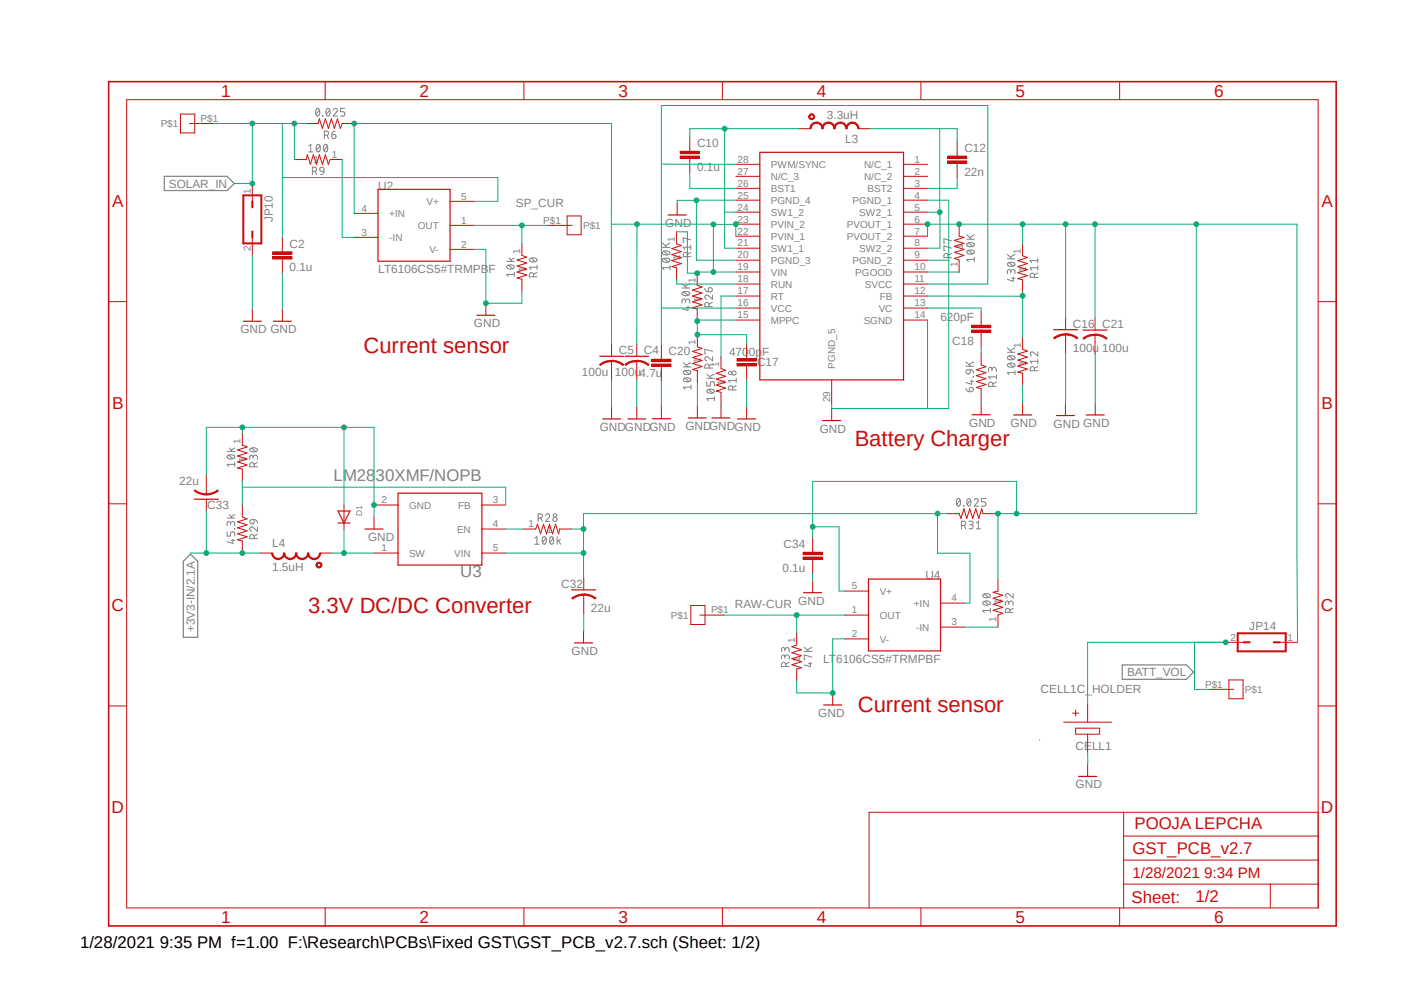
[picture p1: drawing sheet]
<svg xmlns="http://www.w3.org/2000/svg" width="297mm" height="210mm" viewBox="0 0 297 210" stroke-linecap="round" stroke-linejoin="round" font-family="sans-serif">
<path d="M22.5 16.9l260.5 179.5M283 16.9l-260.5 179.5" fill="none" stroke="#fff" stroke-width=".21"/>
<g fill="none" stroke="#808080" stroke-width=".21">
<path d="M65.3 30.9l.4-.4v1.6M65.3 32.1h.9M66.1 36.2h.4a.45 .45 0 0 0 .5-.3 .45 .45 0 0 0-.2-.5l-.7-.1v1.7M66.6 36.2l.4 .8M67 23l.2-.1a.96 .96 0 0 1 0 1.7l-.3-.3-.1-.6zM67.1 30.6l.2-.1a.93 .93 0 0 1 0 1.6 .98 .98 0 0 1-.2-1.5zM67.6 23.3l-.8 .9M67.7 35.6a.46 .46 0 0 1 .5-.2 .46 .46 0 0 1 .3 .4v.4h-.5l-.3-.1zM67.7 30.9l-.7 .9M68.2 24.5l.1 .1zM68.5 36.2a.72 .72 0 0 1-.7 .8M68.6 28.6h.7a.46 .46 0 0 0 .2-.5 .46 .46 0 0 0-.4-.4h-.5v1.6"/>
<path d="M68.7 30.6l.2-.1a.93 .93 0 0 1 0 1.6 .98 .98 0 0 1-.2-1.5zM69.2 23l.2-.1a.96 .96 0 0 1 0 1.7l-.3-.3a1.13 1.13 0 0 1 .1-1.3zM69.2 28.6l.3 .7M69.3 30.9l-.8 .9M69.8 23.3l-.8 .9M70.2 28.4h.5a.46 .46 0 0 1 .4 .6 .46 .46 0 0 1-.5 .3 .46 .46 0 0 1-.4-.4zM70.5 23.3a.44 .44 0 0 1 .6-.4 .44 .44 0 0 1 .1 .7l-.7 1h.9M70.9 27.7a.72 .72 0 0 0-.7 .7M72.9 22.9h-.8v.7h.5l.3 .4-.1 .5-.7 .1M107.2 55.3h1.6M107.2 56.3l.8-.3a.65 .65 0 0 1 .8 .5 .93 .93 0 0 1-1.6 0zM107.5 56.1l.9 .7"/>
<path d="M107.7 54.6l.5 .7M108.8 58h-1.6l.3 .5M108.8 57.6v.9M108.8 54.6l-.8 .4M112.1 54.8l.7-.3a.74 .74 0 0 1 .8 .5 1.02 1.02 0 0 1-1.6 0zM112.4 54.6l.8 .7M112.9 58.5v-.4a.47 .47 0 0 0-.5-.5 .47 .47 0 0 0-.4 .5v.4h1.6M113.6 56.1v.9M113.6 57.6l-.7 .4M113.6 56.5h-1.6l.4 .5M140.1 52.3h1.6M140.1 51.4l1 .9"/>
<path d="M140.2 54.9l.7-.3a.58 .58 0 0 1 .8 .6l-.8 .3a.58 .58 0 0 1-.7-.6zM140.2 53.3l.7-.3a.58 .58 0 0 1 .8 .7l-.8 .2a.58 .58 0 0 1-.7-.6zM140.5 54.7l.9 .7M140.5 53.1l.9 .7M141.7 56.6h-1.6l.4 .5M141.7 56.1v1M141.7 51.4l-.9 .5M145.4 54.3v-.5a.46 .46 0 0 0-.3-.4 .46 .46 0 0 0-.5 .2l-.1 .7h1.6M146.1 52.3h-1.6l.4 .4M146.1 50.7l-1.6-.4v.9h.2M146.1 53.4l-.7 .4M146.1 51.9v.8"/>
<path d="M200.6 54.5v-.4a.45 .45 0 0 0-.5-.5 .45 .45 0 0 0-.4 .5v.4h1.6M201.3 50.9l-1.6-.4v.9h.2M201.3 52.5l-1.6-.5v1h.2M201.3 53.6l-.7 .4M204.5 50.6h1.6M204.5 49.7l1 .9M204.6 53.1l.7-.2a.58 .58 0 0 1 .8 .6l-.8 .3a.58 .58 0 0 1-.7-.7zM204.6 51.6l.7-.3a.58 .58 0 0 1 .8 .6l-.8 .3a.58 .58 0 0 1-.7-.6zM204.9 53l.9 .7M204.9 51.4l.9 .7M206.1 54.9h-1.6l.4 .4M206.1 54.4v.9"/>
<path d="M206.1 49.7l-1 .5M213.1 54.7h1.6M213.1 53.8l1 .9M213.1 55.7l.8-.2a.58 .58 0 0 1 .8 .6l-.8 .2a.58 .58 0 0 1-.8-.6zM213.4 55.5l1 .8M213.8 57.4l.1-.2a.46 .46 0 0 1 .5-.2 .46 .46 0 0 1 .3 .4v.5M213.8 57.7v-.5a.37 .37 0 0 0-.4-.2 .37 .37 0 0 0-.3 .4v.5M214 58.8h.7M214.4 58.6v.9l-1.3-.4M214.7 53.8l-1 .6M218.8 58.7v-.5a.45 .45 0 0 0-.3-.4 .45 .45 0 0 0-.5 .2l-.1 .7h1.6M219.5 57.7l-.7 .4"/>
<path d="M219.5 56.6h-1.6l.4 .5M219.5 54.7v.8M219.5 56.2v.9M219.5 55.1h-1.6l.4 .4M144.3 60.9h1.6M144.3 60l1 .9M144.4 61.9l.7-.3a.74 .74 0 0 1 .8 .5 .96 .96 0 0 1-1.6 0zM144.6 77.6h1.6M144.6 76.7l.9 .9M144.6 78.6l.8-.3a.65 .65 0 0 1 .8 .5 .98 .98 0 0 1-1.6 0zM144.7 61.7l.8 .7M144.9 80l.9 .7"/>
<path d="M144.9 78.4l.9 .7M145 63.7a.47 .47 0 0 1 .5-.5 .47 .47 0 0 1 .4 .5v.4M145 63.9l-.1-.5a.37 .37 0 0 0-.4-.2 .37 .37 0 0 0-.2 .4v.5M145.2 65h.7M145.5 64.8v.9l-1.2-.4M145.9 60l-1 .6M146.2 76.7l-1 .5M149.1 61a.72 .72 0 0 0 .7 .7M149.5 79.1l1 .9M150 64.9l-.1-.7a.46 .46 0 0 0-.5-.2 .46 .46 0 0 0-.3 .4v.5h1.6M150 60.9a.47 .47 0 0 1 .7 .2 .47 .47 0 0 1-.4 .6h-.5zM150 77.9v-.5a.47 .47 0 0 0-.4-.4 .47 .47 0 0 0-.5 .4v.5h1.6"/>
<path d="M150.7 62.4v.9l-.9-.8a.44 .44 0 0 0-.7 .2 .44 .44 0 0 0 .3 .6M150.7 64l-.7 .3M150.7 75.4v.9l-.9-.7a.44 .44 0 0 0-.7 .1 .44 .44 0 0 0 .4 .6M150.7 74.3l-1.6-.4v.9h.2M150.7 77l-.7 .3M151.1 79.1l-1 .5M204.3 77.5h1.7M204.3 76.5l1 1M204.4 78.4l.2-.2h.6v.5a.46 .46 0 0 1-.6 .3 .46 .46 0 0 1-.2-.6zM205.2 78.2a.72 .72 0 0 1 .8 .7M205.9 79.7l.1 .1zM206 76.5l-1 .6"/>
<path d="M209.8 78.1a.47 .47 0 0 1 .5-.4 .47 .47 0 0 1 .5 .4v.5M209.8 78.4v-.5a.37 .37 0 0 0-.4-.2 .37 .37 0 0 0-.3 .4v.5M210.8 79.7h-1.7l.4 .4M210.8 79.2v.9M213.1 74.5h1.6M213.1 73.6l1 .9M213.1 77l.8-.2a.58 .58 0 0 1 .8 .6l-.8 .3a.58 .58 0 0 1-.8-.7zM213.1 75.5l.8-.3a.58 .58 0 0 1 .8 .7l-.8 .2a.58 .58 0 0 1-.8-.6zM213.4 76.9l1 .7M213.4 75.3l1 .7M214.7 78.4v.8M214.7 78.8h-1.6l.3 .4"/>
<path d="M214.7 73.6l-1 .5M218.8 78.4v-.4a.46 .46 0 0 0-.3-.5 .46 .46 0 0 0-.5 .2l-.1 .7h1.6M219.5 74.4v.9l-.8-.8a.44 .44 0 0 0-.7 .2 .44 .44 0 0 0 .3 .6M219.5 76v.9M219.5 77.5l-.7 .4M219.5 76.4h-1.6l.4 .5M48 95.5h1.7M48.1 96.4l.8-.2a.58 .58 0 0 1 .7 .6l-.7 .3a.58 .58 0 0 1-.8-.7zM48.4 96.3l.9 .7M48.6 94.7l.5 .8M49.7 97.7v.9M49.7 98.2h-1.7l.4 .4"/>
<path d="M49.7 94.7l-.8 .5M52.9 95l.8-.3 .5 .1 .3 .3a.96 .96 0 0 1-1.7 0zM53.2 94.8l.9 .7M53.6 96.7a.47 .47 0 0 1 .4-.4 .47 .47 0 0 1 .5 .4v.5M53.6 97v-.4a.36 .36 0 0 0-.4-.3 .36 .36 0 0 0-.4 .3v.6M53.8 98.7v-.4a.47 .47 0 0 0-.5-.5 .47 .47 0 0 0-.5 .5v.4h1.7M54.5 97.8l-.7 .4M144.6 80.1l.8-.2a.65 .65 0 0 1 .8 .4 .98 .98 0 0 1-1.6 0zM146.2 81.9h-1.6l.3 .4M146.2 81.4v.9M149.5 80.7v.9h.7v-.5a.45 .45 0 0 1 .5-.4 .45 .45 0 0 1 .4 .4v.5M149.5 80h1.6"/>
<path d="M149.6 82.5l.7-.2a.56 .56 0 0 1 .7 .6l-.7 .3a.58 .58 0 0 1-.7-.7zM149.9 82.4l.8 .7M151.1 84.3h-1.6l.4 .5M151.1 83.9v.9M155 82.5v-.5a.47 .47 0 0 0-.4-.4 .47 .47 0 0 0-.5 .4v.5h1.6M155.7 81.6l-.7 .3M155.7 80.5h-1.6l.4 .4M155.7 80v.9M204.3 82.1a.72 .72 0 0 0 .8 .7M205.1 82.1a.46 .46 0 0 1 .8 .1 .46 .46 0 0 1-.4 .6h-.4zM205.2 80.6h.8M205.6 80.4v.9l-1.3-.4"/>
<path d="M210.1 81.7v-.5a.47 .47 0 0 0-.5-.4 .47 .47 0 0 0-.5 .4v.5h1.7M210.8 80.8l-.7 .4M48 112.5v.9h.8v-.8l.3-.1a.4 .4 0 0 1 .6 .3v.6M48 109.6h1.7M48.6 108.8l.5 .8M48.8 110.7a.45 .45 0 0 1 .3-.4 .45 .45 0 0 1 .5 .2l.1 .7M48.8 111l-.1-.5-.1-.2h-.4l-.2 .9M48.9 114.3h.8M49.3 114v.9l-1.3-.3M49.6 111.8l.1 .1zM49.7 108.8l-.8 .5M53.1 109.9h.7v.5a.46 .46 0 0 1-.8 .3 .46 .46 0 0 1 .1-.8z"/>
<path d="M53.8 113.9v-.4a.47 .47 0 0 0-.5-.5 .47 .47 0 0 0-.5 .5v.4h1.7M53.8 109.9a.72 .72 0 0 1 .7 .7M54.5 111.5v.9l-.9-.8a.44 .44 0 0 0-.7 .1 .44 .44 0 0 0 .3 .7M54.5 113l-.7 .4M113.1 113.8l.5-.3v1.6M113.1 115.1h.9M113.8 109.6h.5a.44 .44 0 0 0 .4-.7l-.4-.2h-.5v1.6M114.4 109.6l.4 .7M114.9 113.5h.2a.98 .98 0 0 1 0 1.6 1.02 1.02 0 0 1-.2-1.6zM115.4 109.1a.44 .44 0 0 1 .6-.4 .44 .44 0 0 1 .2 .7l-.8 .9h.9M115.5 113.8l-.7 1M116.5 113.5h.2a.98 .98 0 0 1 0 1.6 1.02 1.02 0 0 1-.2-1.6z"/>
<path d="M117.1 113.8l-.8 1M117.9 113.5v1.6M118.2 114.3l.4 .8M118.6 114l-.7 .6M202.6 105.5l.2-.1a1.02 1.02 0 0 1 0 1.7 1.02 1.02 0 0 1-.2-1.6zM203.1 105.8l-.7 .9M203.4 111.1h.7a.46 .46 0 0 0 .2-.5 .46 .46 0 0 0-.4-.4h-.5v1.6M203.8 107l.1 .1zM204 111.1l.3 .7M204.8 105.5l.1-.1a.96 .96 0 0 1 0 1.7l-.3-.3-.1-.5zM205 110.2l.7 .1a.37 .37 0 0 1 .2 .4 .37 .37 0 0 1-.4 .3h-.4M205.3 105.8l-.7 .9"/>
<path d="M205.4 111a.45 .45 0 0 1 .5 .4 .45 .45 0 0 1-.5 .4h-.4M206.1 105.8a.43 .43 0 0 1 .6-.3 .43 .43 0 0 1 .1 .6l-.7 1h.9M206.5 111.8h.9M206.5 110.6l.5-.4v1.6M208.5 105.4h-.9v.7h.6a.47 .47 0 0 1 .3 .5 .47 .47 0 0 1-.3 .5h-.6M166 138.9a.47 .47 0 0 1 .5-.4 .47 .47 0 0 1 .5 .4v.5M166 139.2v-.3a.36 .36 0 0 0-.3-.4 .36 .36 0 0 0-.4 .4v.5M166 137.4a.47 .47 0 0 1 .5-.5 .47 .47 0 0 1 .5 .5v.4M166 137.7v-.4a.36 .36 0 0 0-.3-.4 .36 .36 0 0 0-.4 .4v.5M170.1 137.8h1.6M170.1 136.9l1.1 .9M171.7 139l-1.6-.5v.9h.2"/>
<path d="M171.7 136.9l-.9 .6M207.9 127.3h.2a.96 .96 0 0 1 1.4 .3 .93 .93 0 0 1-1.6 0zM207.9 125.8l.8-.2a.58 .58 0 0 1 .8 .6l-.8 .2a.58 .58 0 0 1-.8-.6zM208.2 127.2l1 .7M208.2 125.6l1 .8M209.5 129.1h-1.6l.3 .4M209.5 128.7v.8M213.4 127.6a.47 .47 0 0 1 .5-.5 .47 .47 0 0 1 .4 .5v.4M213.4 127.8v-.3a.36 .36 0 0 0-.4-.4 .36 .36 0 0 0-.3 .4v.5M213.6 129.5v-.4a.47 .47 0 0 0-.5-.4 .47 .47 0 0 0-.4 .4v.4h1.6M214.3 125.6v.8l-.9-.7a.44 .44 0 0 0-.7 .1 .44 .44 0 0 0 .4 .6M214.3 128.7l-.7 .3"/>
<path d="M166.2 141v-.5a.47 .47 0 0 0-.4-.5 .47 .47 0 0 0-.5 .5v.5h1.7M167 140l-.8 .4M171 140.4h.7M171.4 140.1v.9l-1.3-.4"/>
<circle cx="154.5" cy="78.9" r=".37"/>
<circle cx="155.3" cy="78.9" r=".45"/>
<circle cx="117.4" cy="109" r=".37"/>
<circle cx="117.4" cy="109.9" r=".45"/>
</g>
<path d="M34.8 37.3h13.2l1.6 1.5-1.6 1.5h-13.2zM40.3 117.2l1.5 1.5v16.1h-3v-16.1zM237.4 140.6h13.6l1.5 1.6-1.5 1.5h-13.6z" fill="none" stroke="#808080" stroke-width=".25"/>
<g fill="none" stroke="#c90d0c" stroke-width=".21">
<path d="M68.8 17.3v3.8M110.8 17.3v3.8M152.8 17.3v3.8M194.8 17.3v3.8M236.9 17.3v3.8M26.8 21.1h252v170.9h-252zM53.4 38.8v3.8M62.3 33.7h2.5l.2-1 .7 2.1 .6-2.1 .6 2.1 .7-2.1 .6 2.1 .6-2.1 .7 2.1 .3-1.1h2.6M64.8 26.1h2.5l.3-1 .6 2 .6-2 .7 2 .6-2 .6 2 .7-2 .6 2 .4-1h2.5M155.7 34.8h5M155.7 37.3h5M155.7 39.8h5"/>
<path d="M191.1 34.8h5.1M191.1 37.3h5.1M191.1 39.8h5.1M53.4 50.2v3.8M59.7 52.7v.6M59.7 54.8v.4M74.9 50.2h5.1M74.9 45.1h5.1M95.2 47.7h5M95.2 52.7h5M95.2 42.6h5M155.7 42.3h5"/>
<path d="M155.7 44.9h5M155.7 47.4h5M155.7 50h5M155.7 52.5h5M155.7 55h5M155.7 57.5h5M191.1 42.3h5.1M191.1 44.9h5.1M191.1 47.4h5.1M191.1 50h5.1M191.1 52.5h5.1M191.1 55h5.1"/>
<path d="M191.1 57.5h5.1M23 63.8h3.8M53.4 65.4v2.5M155.7 60.1h5M155.7 62.6h5M155.7 65.2h5M155.7 67.7h5M191.1 60.1h5.1M191.1 62.6h5.1M191.1 65.2h5.1M191.1 67.7h5.1M278.8 63.8h3.9"/>
<path d="M175.9 80.3v5.1M23 106.6h3.8M79.1 117h5.1M79.1 106.8h5.1M107 117h-5M107 111.9h-5M107 106.8h-5M278.8 106.6h3.9M23 149.3h3.8M278.8 149.3h3.9M237.7 171.8v20.2M237.7 176.8h41.1"/>
<path d="M278.8 171.8h-94.9v20.2M68.8 192v3.8M110.8 192v3.8M152.8 192v3.8M194.8 192v3.8M236.9 192v3.8M237.7 187h41.1M237.7 181.9h41.1M268.7 187v5"/>
</g>
<path d="M23 17.3h259.7v178.5h-259.7z" fill="none" stroke="#c90d0c" stroke-width=".34"/>
<path d="M160.7 32.2h30.4v48.1h-30.4zM80 40h15.2v15.2h-15.2zM51.5 67.9h3.8M84.2 104.3h17.7v15.2h-17.7z" fill="none" stroke="#c90d0c" stroke-width=".25"/>
<path d="M51.5 41.3h3.8v10.2h-3.8zM53.4 42.6v1.3M53.4 48.9v1.3" fill="none" stroke="#c90d0c" stroke-width=".42"/>
<path d="M57.7 53.3h4.1v.5h-4.1z" fill-rule="evenodd" fill="#c90d0c"/>
<path d="M57.7 53.3h4.1v.5h-4.1z" fill="none" stroke="#c90d0c" stroke-width=".21"/>
<path d="M57.7 54.3h4.1v.5h-4.1z" fill-rule="evenodd" fill="#c90d0c"/>
<path d="M57.7 54.3h4.1v.5h-4.1zM59.7 50.2v2.5M59.7 55.2v2.6M110.4 51.5v2.5l1 .4-2 .6 2 .6-2 .7 2 .6-2 .6 2 .7-2 .6 1 .3v2.5M59.7 65.4v2.5M102.8 64.1v2.6M134.7 76.4v1.5" fill="none" stroke="#c90d0c" stroke-width=".21"/>
<path d="M57.8 67.9h3.8M100.9 66.7h3.8M132.2 75.4h5" fill="none" stroke="#c90d0c" stroke-width=".25"/>
<path d="M134.7 76.2a4 4 0 0 1 2.6 .9l-.2 .2a3.6 3.6 0 0 0-2.4-.8z" fill-rule="evenodd" fill="#c90d0c"/>
<path d="M134.7 76.2a4 4 0 0 1 2.6 .9l-.2 .2a3.6 3.6 0 0 0-2.4-.8z" fill="none" stroke="#c90d0c" stroke-width=".21"/>
<path d="M132.2 77.1a3.4 3.4 0 0 1 2.5-.9v.3a3.5 3.5 0 0 0-2.4 .8z" fill-rule="evenodd" fill="#c90d0c"/>
<path d="M129.4 76.4v1.5M132.2 77.1a3.4 3.4 0 0 1 2.5-.9v.3a3.5 3.5 0 0 0-2.4 .8zM134.7 72.8v2.6M134.7 77.9v2.5" fill="none" stroke="#c90d0c" stroke-width=".21"/>
<path d="M126.9 75.4h5" fill="none" stroke="#c90d0c" stroke-width=".25"/>
<path d="M129.4 76.2a4 4 0 0 1 2.6 .9l-.2 .2a3.8 3.8 0 0 0-2.4-.8z" fill-rule="evenodd" fill="#c90d0c"/>
<path d="M129.4 76.2a4 4 0 0 1 2.6 .9l-.2 .2a3.8 3.8 0 0 0-2.4-.8z" fill="none" stroke="#c90d0c" stroke-width=".21"/>
<path d="M126.8 77.1a3.6 3.6 0 0 1 2.6-.9v.3a3.5 3.5 0 0 0-2.4 .8z" fill-rule="evenodd" fill="#c90d0c"/>
<path d="M145.9 31.5v.5M145.9 33.5v.5M126.8 77.1a3.6 3.6 0 0 1 2.6-.9v.3a3.5 3.5 0 0 0-2.4 .8zM129.4 72.8v2.6M129.4 77.9v2.5M129.4 86.1v2.5M134.7 86.1v2.5" fill="none" stroke="#c90d0c" stroke-width=".21"/>
<path d="M127.5 88.6h3.8M132.8 88.6h3.8" fill="none" stroke="#c90d0c" stroke-width=".25"/>
<path d="M143.9 32h4.1v.5h-4.1z" fill-rule="evenodd" fill="#c90d0c"/>
<path d="M143.9 32h4.1v.5h-4.1z" fill="none" stroke="#c90d0c" stroke-width=".21"/>
<path d="M143.9 33h4.1v.5h-4.1z" fill-rule="evenodd" fill="#c90d0c"/>
<path d="M143.9 33h4.1v.5h-4.1zM145.9 29v2.5M145.9 34v2.6M202.5 32.5v.5M202.5 34.5v.6" fill="none" stroke="#c90d0c" stroke-width=".21"/>
<path d="M200.4 33h4.1v.5h-4.1z" fill-rule="evenodd" fill="#c90d0c"/>
<path d="M200.4 33h4.1v.5h-4.1z" fill="none" stroke="#c90d0c" stroke-width=".21"/>
<path d="M200.4 34h4.1v.5h-4.1z" fill-rule="evenodd" fill="#c90d0c"/>
<path d="M200.4 34h4.1v.5h-4.1zM202.5 30v2.5M202.5 35.1v2.4" fill="none" stroke="#c90d0c" stroke-width=".21"/>
<path d="M171.7 26.2l.8-.4h.2v.3a1.12 1.12 0 0 0-1.1 1.1h-.3v-.2z" fill-rule="evenodd" fill="#c90d0c"/>
<path d="M171.7 26.2l.8-.4h.2v.3a1.12 1.12 0 0 0-1.1 1.1h-.3v-.2z" fill="none" stroke="#c90d0c" stroke-width=".21"/>
<path d="M172.7 25.8a1.31 1.31 0 0 1 1.4 1.4h-.2a1.12 1.12 0 0 0-1.2-1.1z" fill-rule="evenodd" fill="#c90d0c"/>
<path d="M172.7 25.8a1.31 1.31 0 0 1 1.4 1.4h-.2a1.12 1.12 0 0 0-1.2-1.1z" fill="none" stroke="#c90d0c" stroke-width=".21"/>
<path d="M174.2 26.2l.8-.4h.3v.3a1.12 1.12 0 0 0-1.2 1.1h-.2v-.2z" fill-rule="evenodd" fill="#c90d0c"/>
<path d="M174.2 26.2l.8-.4h.3v.3a1.12 1.12 0 0 0-1.2 1.1h-.2v-.2z" fill="none" stroke="#c90d0c" stroke-width=".21"/>
<path d="M175.3 25.8a1.31 1.31 0 0 1 1.4 1.4h-.3a1.12 1.12 0 0 0-1.1-1.1z" fill-rule="evenodd" fill="#c90d0c"/>
<path d="M175.3 25.8a1.31 1.31 0 0 1 1.4 1.4h-.3a1.12 1.12 0 0 0-1.1-1.1z" fill="none" stroke="#c90d0c" stroke-width=".21"/>
<path d="M176.8 26.2l.8-.4h.2v.3a1.12 1.12 0 0 0-1.1 1.1h-.3v-.2z" fill-rule="evenodd" fill="#c90d0c"/>
<path d="M176.8 26.2l.8-.4h.2v.3a1.12 1.12 0 0 0-1.1 1.1h-.3v-.2z" fill="none" stroke="#c90d0c" stroke-width=".21"/>
<path d="M177.8 25.8a1.37 1.37 0 0 1 1.4 1.4h-.3a1.12 1.12 0 0 0-1.1-1.1z" fill-rule="evenodd" fill="#c90d0c"/>
<path d="M177.8 25.8a1.37 1.37 0 0 1 1.4 1.4h-.3a1.12 1.12 0 0 0-1.1-1.1z" fill="none" stroke="#c90d0c" stroke-width=".21"/>
<path d="M179.3 26.2l.8-.4h.2v.3a1.12 1.12 0 0 0-1.1 1.1h-.3v-.2z" fill-rule="evenodd" fill="#c90d0c"/>
<path d="M179.3 26.2l.8-.4h.2v.3a1.12 1.12 0 0 0-1.1 1.1h-.3v-.2z" fill="none" stroke="#c90d0c" stroke-width=".21"/>
<path d="M180.3 25.8a1.37 1.37 0 0 1 1.4 1.4h-.2a1.21 1.21 0 0 0-1.2-1.1z" fill-rule="evenodd" fill="#c90d0c"/>
<path d="M168.9 27.2h2.5M180.3 25.8a1.37 1.37 0 0 1 1.4 1.4h-.2a1.21 1.21 0 0 0-1.2-1.1zM181.6 27.2h2.5" fill="none" stroke="#c90d0c" stroke-width=".21"/>
<path d="M171.2 24.4a.64 .64 0 0 1 1-.1 .64 .64 0 0 1-.3 1 .64 .64 0 0 1-.8-.6h.2l.2-.4a.39 .39 0 0 1 .6 .3 .39 .39 0 0 1-.3 .5 .39 .39 0 0 1-.5-.4h-.2z" fill-rule="evenodd" fill="#c90d0c"/>
<path d="M171.2 24.4a.64 .64 0 0 1 1-.1 .64 .64 0 0 1-.3 1 .64 .64 0 0 1-.8-.6h.2l.2-.4a.39 .39 0 0 1 .6 .3 .39 .39 0 0 1-.3 .5 .39 .39 0 0 1-.5-.4h-.2zM225.4 70.7v1.6" fill="none" stroke="#c90d0c" stroke-width=".21"/>
<path d="M222.9 69.7h5.1" fill="none" stroke="#c90d0c" stroke-width=".25"/>
<path d="M225.4 70.6a4 4 0 0 1 2.6 .9l-.2 .2a3.8 3.8 0 0 0-2.4-.9z" fill-rule="evenodd" fill="#c90d0c"/>
<path d="M225.4 70.6a4 4 0 0 1 2.6 .9l-.2 .2a3.8 3.8 0 0 0-2.4-.9z" fill="none" stroke="#c90d0c" stroke-width=".21"/>
<path d="M222.9 71.5l.3-.3a3.5 3.5 0 0 1 2.2-.6v.3a4.1 4.1 0 0 0-2.3 .8z" fill-rule="evenodd" fill="#c90d0c"/>
<path d="M157.9 75.4v.5M157.9 77.3v.6M222.9 71.5l.3-.3a3.5 3.5 0 0 1 2.2-.6v.3a4.1 4.1 0 0 0-2.3 .8zM225.4 67.2v2.5M225.4 72.3v2.5M175.9 86.4v2.5M216.3 85.3v2.5" fill="none" stroke="#c90d0c" stroke-width=".21"/>
<path d="M174 88.9h3.8M214.4 87.8h3.8" fill="none" stroke="#c90d0c" stroke-width=".25"/>
<path d="M155.9 76.9h4.1v.5h-4.1z" fill-rule="evenodd" fill="#c90d0c"/>
<path d="M155.9 76.9h4.1v.5h-4.1z" fill="none" stroke="#c90d0c" stroke-width=".21"/>
<path d="M155.9 75.9h4.1v.5h-4.1z" fill-rule="evenodd" fill="#c90d0c"/>
<path d="M216.3 51.6v2.5l1 .4-2 .6 2 .7-2 .6 2 .6-2 .7 2 .6-2 .6 1 .3v2.5M155.9 75.9h4.1v.5h-4.1zM157.9 72.8v2.6M157.9 77.9v2.5M207.6 68.3v.5M207.6 70.3v.5M216.3 71.3v2.6l1 .4-2 .6 2 .6-2 .7 2 .6-2 .6 2 .7-2 .6 1 .3v2.5M147.5 85.9v2.5M157.9 86.1v2.5" fill="none" stroke="#c90d0c" stroke-width=".21"/>
<path d="M145.6 88.4h3.8M156 88.6h3.9" fill="none" stroke="#c90d0c" stroke-width=".25"/>
<path d="M205.5 69.8h4.1v.5h-4.1z" fill-rule="evenodd" fill="#c90d0c"/>
<path d="M205.5 69.8h4.1v.5h-4.1z" fill="none" stroke="#c90d0c" stroke-width=".21"/>
<path d="M205.5 68.8h4.1v.5h-4.1z" fill-rule="evenodd" fill="#c90d0c"/>
<path d="M147.5 57.8v2.5l1 .4-2 .6 2 .7-2 .6 2 .6-2 .6 2 .7-2 .6 1 .3v2.5M147.5 70.8v2.5l1 .4-2 .6 2 .7-2 .6 2 .6-2 .7 2 .6-2 .6 1 .3v2.5M205.5 68.8h4.1v.5h-4.1zM207.6 65.8v2.5M207.6 70.8v2.6M207.6 74.6v2.6l1 .4-2.1 .6 2.1 .6-2.1 .7 2.1 .6-2.1 .6 2.1 .6-2.1 .7 1.1 .2v2.6M110.8 111.9h2.5l.4-1 .6 2 .7-2 .6 2 .6-2 .7 2 .6-2 .7 2 .2-1h2.5M123.5 125.8v1.5M259.3 135.8h3.8M270.7 135.8h3.8" fill="none" stroke="#c90d0c" stroke-width=".21"/>
<path d="M261.8 133.9h10.2v3.9h-10.2zM263.1 135.8h1.3M269.5 135.8h1.2" fill="none" stroke="#c90d0c" stroke-width=".42"/>
<path d="M120.9 124.8h5.1" fill="none" stroke="#c90d0c" stroke-width=".25"/>
<path d="M123.5 125.6a4.2 4.2 0 0 1 2.6 .9l-.2 .2a3.8 3.8 0 0 0-2.4-.8z" fill-rule="evenodd" fill="#c90d0c"/>
<path d="M123.5 125.6a4.2 4.2 0 0 1 2.6 .9l-.2 .2a3.8 3.8 0 0 0-2.4-.8z" fill="none" stroke="#c90d0c" stroke-width=".21"/>
<path d="M120.9 126.5l.3-.2a3.5 3.5 0 0 1 2.3-.7v.3a3.9 3.9 0 0 0-2.4 .8z" fill-rule="evenodd" fill="#c90d0c"/>
<path d="M51.3 91.7v2.4l1 .4-2.1 .7 2.1 .6-2.1 .6 2.1 .7-2.1 .6 2.1 .6-2.1 .7 1.1 .2v2.6M51.3 106.8v2.5l1 .4-2.1 .7 2.1 .6-2.1 .6 2.1 .7-2.1 .6 2.1 .6-2.1 .7 1.1 .2v2.6M120.9 126.5l.3-.2a3.5 3.5 0 0 1 2.3-.7v.3a3.9 3.9 0 0 0-2.4 .8zM123.4 133.4v2.6M123.5 122.2v2.6M123.5 127.3v2.5" fill="none" stroke="#c90d0c" stroke-width=".21"/>
<path d="M121.5 136h3.8" fill="none" stroke="#c90d0c" stroke-width=".25"/>
<path d="M66.5 118.1a1.12 1.12 0 0 0 1.1-1.1h.3a1.45 1.45 0 0 1-1.4 1.4z" fill-rule="evenodd" fill="#c90d0c"/>
<path d="M66.5 118.1a1.12 1.12 0 0 0 1.1-1.1h.3a1.45 1.45 0 0 1-1.4 1.4z" fill="none" stroke="#c90d0c" stroke-width=".21"/>
<path d="M65.1 117h.2a1.12 1.12 0 0 0 1.2 1.1v.3a1.37 1.37 0 0 1-1.4-1.4z" fill-rule="evenodd" fill="#c90d0c"/>
<path d="M65.1 117h.2a1.12 1.12 0 0 0 1.2 1.1v.3a1.37 1.37 0 0 1-1.4-1.4z" fill="none" stroke="#c90d0c" stroke-width=".21"/>
<path d="M63.9 118.1a1.12 1.12 0 0 0 1.2-1.1h.2a1.45 1.45 0 0 1-1.4 1.4z" fill-rule="evenodd" fill="#c90d0c"/>
<path d="M63.9 118.1a1.12 1.12 0 0 0 1.2-1.1h.2a1.45 1.45 0 0 1-1.4 1.4z" fill="none" stroke="#c90d0c" stroke-width=".21"/>
<path d="M62.5 117h.3a1.12 1.12 0 0 0 1.1 1.1v.3a1.37 1.37 0 0 1-1.4-1.4z" fill-rule="evenodd" fill="#c90d0c"/>
<path d="M62.5 117h.3a1.12 1.12 0 0 0 1.1 1.1v.3a1.37 1.37 0 0 1-1.4-1.4z" fill="none" stroke="#c90d0c" stroke-width=".21"/>
<path d="M61.4 118.1a1.12 1.12 0 0 0 1.1-1.1h.3a1.37 1.37 0 0 1-1.4 1.4z" fill-rule="evenodd" fill="#c90d0c"/>
<path d="M61.4 118.1a1.12 1.12 0 0 0 1.1-1.1h.3a1.37 1.37 0 0 1-1.4 1.4z" fill="none" stroke="#c90d0c" stroke-width=".21"/>
<path d="M60 117h.2a1.12 1.12 0 0 0 1.2 1.1v.3a1.45 1.45 0 0 1-1.4-1.4z" fill-rule="evenodd" fill="#c90d0c"/>
<path d="M60 117h.2a1.12 1.12 0 0 0 1.2 1.1v.3a1.45 1.45 0 0 1-1.4-1.4z" fill="none" stroke="#c90d0c" stroke-width=".21"/>
<path d="M58.8 118.1a1.12 1.12 0 0 0 1.2-1.1h.2a1.37 1.37 0 0 1-1.4 1.4z" fill-rule="evenodd" fill="#c90d0c"/>
<path d="M58.8 118.1a1.12 1.12 0 0 0 1.2-1.1h.2a1.37 1.37 0 0 1-1.4 1.4z" fill="none" stroke="#c90d0c" stroke-width=".21"/>
<path d="M57.4 117h.3a1.12 1.12 0 0 0 1.1 1.1v.3a1.45 1.45 0 0 1-1.4-1.4z" fill-rule="evenodd" fill="#c90d0c"/>
<path d="M55 117h2.6M57.4 117h.3a1.12 1.12 0 0 0 1.1 1.1v.3a1.45 1.45 0 0 1-1.4-1.4zM67.7 117h2.6" fill="none" stroke="#c90d0c" stroke-width=".21"/>
<path d="M66.9 119.2a.64 .64 0 0 1 1.1-.1 .64 .64 0 0 1-.3 1 .64 .64 0 0 1-.9-.6h.3v-.2a.37 .37 0 0 1 .5-.1 .37 .37 0 0 1 .2 .5 .37 .37 0 0 1-.5 .1l-.2-.3h-.3z" fill-rule="evenodd" fill="#c90d0c"/>
<path d="M43.6 103v1.6M66.9 119.2a.64 .64 0 0 1 1.1-.1 .64 .64 0 0 1-.3 1 .64 .64 0 0 1-.9-.6h.3v-.2a.37 .37 0 0 1 .5-.1 .37 .37 0 0 1 .2 .5 .37 .37 0 0 1-.5 .1l-.2-.3h-.3z" fill="none" stroke="#c90d0c" stroke-width=".21"/>
<path d="M41.1 105.6h5.1" fill="none" stroke="#c90d0c" stroke-width=".25"/>
<path d="M41.2 103.6a4.1 4.1 0 0 0 2.4 .8v.3a4 4 0 0 1-2.5-.9z" fill-rule="evenodd" fill="#c90d0c"/>
<path d="M41.2 103.6a4.1 4.1 0 0 0 2.4 .8v.3a4 4 0 0 1-2.5-.9z" fill="none" stroke="#c90d0c" stroke-width=".21"/>
<path d="M43.6 104.4a3.9 3.9 0 0 0 2.4-.8l.2 .2a3.9 3.9 0 0 1-2.6 .9z" fill-rule="evenodd" fill="#c90d0c"/>
<g fill="none" stroke="#c90d0c" stroke-width=".21">
<path d="M43.6 104.4a3.9 3.9 0 0 0 2.4-.8l.2 .2a3.9 3.9 0 0 1-2.6 .9zM43.6 100.5v2.5M43.6 105.6v2.5M72.8 106.8v5.1M79.1 109.3v2.6M171.9 116.3v.5M171.9 118.3v.5M200.4 108.6h2.5l.4 1 .6-2 .6 2 .6-2 .7 2 .6-2 .7 2 .6-2 .2 1h2.6M178.7 130.1h5M178.7 135.1h5M178.7 125h5M199 132.6h5"/>
<path d="M199 127.6h5M211.1 122.5v2.5l-1 .3 2 .6-2 .6 2 .7-2 .6 2 .6-2 .7 2 .6-1 .4v2.5"/>
</g>
<path d="M71.5 108.1h2.5l-1.2 2.5zM71.5 110.6h2.5M77.2 111.9h3.8M183.7 122.5h15.3v15.2h-15.3z" fill="none" stroke="#c90d0c" stroke-width=".25"/>
<path d="M169.9 116.8h4v.5h-4z" fill-rule="evenodd" fill="#c90d0c"/>
<path d="M169.9 116.8h4v.5h-4z" fill="none" stroke="#c90d0c" stroke-width=".21"/>
<path d="M169.9 117.8h4v.5h-4z" fill-rule="evenodd" fill="#c90d0c"/>
<g fill="none" stroke="#c90d0c" stroke-width=".21">
<path d="M38.2 24.1h3v4h-3zM40.1 26.1h5.1M116 47.7h5M120 45.7h2.9v4h-2.9zM143.1 49v2.6l1 .3-2 .7 2 .6-2 .6 2 .7-2 .6 2 .7-2 .6 1 .2v2.5M143.3 43v2.5M202.9 47.4v2.6l1 .2-2 .6 2 .7-2 .6 2 .6-2 .7 2 .6-2 .7 1 .3v2.6M139.9 75.5v.5M139.9 77.5v.5M152.5 75.4v2.5l1 .4-2 .7 2 .6-2 .6 2 .6-2 .6 2 .7-2 .6 1 .3v2.5M152.5 85.9v2.5M225.4 85.4v2.5"/>
<path d="M169.9 117.8h4v.5h-4zM171.9 113.7v2.6M171.9 118.8v2.5M146.1 128.1h3v4h-3zM148 130.1h5.1M168.5 133.9v2.5l-1 .4 2 .6-2 .6 2 .7-2 .6 2 .7-2 .6 2 .6-1 .3v2.5M171.9 122.8v2.5M176.1 146.6v2.5M225 152.7h10.2M226.9 150.8h1.3M227.5 150.2v1.3M227.5 154h5.1v1.3h-5.1z"/>
<path d="M230.1 148.9v3.8M230.1 155.3v3.7M256 145.8h5M260 143.8h3v4h-3zM230.1 161.7v2.5"/>
</g>
<path d="M141.4 45.5h3.8M150.6 88.4h3.8M223.5 87.9h3.8M170 125.3h3.8M174.2 149.1h3.9M228.2 164.2h3.8" fill="none" stroke="#c90d0c" stroke-width=".25"/>
<path d="M137.9 76h4v.5h-4z" fill-rule="evenodd" fill="#c90d0c"/>
<path d="M137.9 76h4v.5h-4z" fill="none" stroke="#c90d0c" stroke-width=".21"/>
<path d="M137.9 77h4v.5h-4z" fill-rule="evenodd" fill="#c90d0c"/>
<path d="M137.9 77h4v.5h-4zM139.9 72.9v2.6M139.9 78v2.6M231.6 70.8v1.5M139.9 86.1v2.5M207.6 85.2v2.5" fill="none" stroke="#c90d0c" stroke-width=".21"/>
<path d="M229.1 69.8h5.1M138 88.6h3.8M205.7 87.7h3.8" fill="none" stroke="#c90d0c" stroke-width=".25"/>
<path d="M231.6 70.7a4 4 0 0 1 2.6 .8l-.1 .3a3.8 3.8 0 0 0-2.5-.9z" fill-rule="evenodd" fill="#c90d0c"/>
<path d="M231.6 70.7a4 4 0 0 1 2.6 .8l-.1 .3a3.8 3.8 0 0 0-2.5-.9z" fill="none" stroke="#c90d0c" stroke-width=".21"/>
<path d="M229.1 71.5a3.6 3.6 0 0 1 2.5-.8v.3a3.3 3.3 0 0 0-2.3 .8z" fill-rule="evenodd" fill="#c90d0c"/>
<path d="M229.1 71.5a3.6 3.6 0 0 1 2.5-.8v.3a3.3 3.3 0 0 0-2.3 .8zM231.6 67.3v2.5M231.6 72.3v2.5M231.7 85.2v2.6" fill="none" stroke="#c90d0c" stroke-width=".21"/>
<path d="M229.8 87.8h3.8" fill="none" stroke="#c90d0c" stroke-width=".25"/>
<path d="M53.4 54v11.4M59.7 57.8v7.6M100.2 52.7h2.6v11.4h7.6v-2.5" fill="none" stroke="#0dab76" stroke-width=".21"/>
<circle cx="102.8" cy="64.1" r=".51" fill="#0dab76"/>
<g fill="none" stroke="#0dab76" stroke-width=".21">
<path d="M51.3 90.4v1.3M129.4 80.4v5.7M134.7 80.4v5.7M157.9 80.4v5.7M216.3 81.5v3.8M43.6 100.5v-10.1h35.5v16.4"/>
<circle cx="102.8" cy="64.1" r=".51"/>
</g>
<circle cx="51.3" cy="90.4" r=".51" fill="#0dab76"/>
<g fill="none" stroke="#0dab76" stroke-width=".21">
<path d="M79.1 106.8v2.5"/>
<circle cx="51.3" cy="90.4" r=".51"/>
</g>
<circle cx="79.1" cy="106.8" r=".51" fill="#0dab76"/>
<g fill="none" stroke="#0dab76" stroke-width=".21">
<path d="M72.8 90.4v16.4"/>
<circle cx="79.1" cy="106.8" r=".51"/>
</g>
<circle cx="72.8" cy="90.4" r=".51" fill="#0dab76"/>
<g fill="none" stroke="#0dab76" stroke-width=".21">
<path d="M178.7 135.1h-2.6v11.5h-7.6v-2.6"/>
<circle cx="72.8" cy="90.4" r=".51"/>
</g>
<circle cx="176.1" cy="146.6" r=".51" fill="#0dab76"/>
<g fill="none" stroke="#0dab76" stroke-width=".21">
<path d="M147.3 42.4h-4v.6M155.7 42.3h-8.4v12.7h8.4M147.5 80.9v5M123.5 129.8l-.1 3.6"/>
<circle cx="176.1" cy="146.6" r=".51"/>
</g>
<circle cx="147.3" cy="42.4" r=".51" fill="#0dab76"/>
<g fill="none" stroke="#0dab76" stroke-width=".21">
<path d="M72.4 33.7v16.5h2.5M100.2 47.7h15.4M110.4 47.7v3.8M196.2 42.3h4.5v44.1h-24.8v-1M196.2 55h4.5M196.2 67.7v18.7M225.4 74.8v10.6M231.6 74.8l.1 10.4M139.9 80.6l.1 5.5M152.5 85.5l.1 .4M207.6 84.8v.4M207.6 85.2h.1"/>
<path d="M225.4 85.4h.1M171.9 121.3v1.5M230.1 159v2.7"/>
<circle cx="147.3" cy="42.4" r=".51"/>
</g>
<circle cx="110.4" cy="47.7" r=".51" fill="#0dab76"/>
<g fill="none" stroke="#0dab76" stroke-width=".21">
<path d="M115.6 47.7h.4M155.7 67.7h-8.2v3.1M196.2 62.6l20.1 .1M207.6 73.4v1.2M216.3 61.7v9.6"/>
<circle cx="110.4" cy="47.7" r=".51"/>
</g>
<circle cx="147.5" cy="67.9" r=".51" fill="#0dab76"/>
<g fill="none" stroke="#0dab76" stroke-width=".21">
<path d="M147.5 70.8h10.4v2"/>
<circle cx="147.5" cy="67.9" r=".51"/>
</g>
<circle cx="147.5" cy="70.8" r=".51" fill="#0dab76"/>
<g fill="none" stroke="#0dab76" stroke-width=".21">
<path d="M51.3 101.8v5M51.3 103h55.7v3.8M70.3 117h8.8M72.8 111.9v5.1M107 111.9h3.8"/>
<circle cx="147.5" cy="70.8" r=".51"/>
</g>
<circle cx="72.8" cy="117" r=".51" fill="#0dab76"/>
<g fill="none" stroke="#0dab76" stroke-width=".21">
<path d="M178.7 130.1h-10.2v3.8M204 132.6h7.1"/>
<circle cx="72.8" cy="117" r=".51"/>
</g>
<circle cx="168.5" cy="130.1" r=".51" fill="#0dab76"/>
<g fill="none" stroke="#0dab76" stroke-width=".21">
<path d="M64.8 26.1h-2.5v7.6M153.1 130.1h15.4"/>
<circle cx="168.5" cy="130.1" r=".51"/>
</g>
<circle cx="62.3" cy="26.1" r=".51" fill="#0dab76"/>
<g fill="none" stroke="#0dab76" stroke-width=".21">
<path d="M59.2 26.1h-5.8v12.7M59.7 26.1h2.6"/>
<circle cx="62.3" cy="26.1" r=".51"/>
</g>
<circle cx="53.4" cy="38.8" r=".51" fill="#0dab76"/>
<g fill="none" stroke="#0dab76" stroke-width=".21">
<path d="M49.6 38.8h3.8M53.4 26.1l-8.2 .1"/>
<circle cx="53.4" cy="38.8" r=".51"/>
</g>
<circle cx="53.4" cy="26.1" r=".51" fill="#0dab76"/>
<g fill="none" stroke="#0dab76" stroke-width=".21">
<path d="M59.2 26.1h.5v24.1M59.8 37.6l45.5-.1v5.1h-5.1M252.7 135.8v10h3.3M259.3 135.8h-29.2v13.1"/>
<circle cx="53.4" cy="26.1" r=".51"/>
</g>
<circle cx="259.3" cy="135.8" r=".51" fill="#0dab76"/>
<g fill="none" stroke="#0dab76" stroke-width=".21">
<path d="M202.9 47.4h-6.7v2.6M202.9 47.4v.1M274.4 47.4l.1 88.4"/>
<circle cx="259.3" cy="135.8" r=".51"/>
</g>
<circle cx="196.2" cy="47.4" r=".51" fill="#0dab76"/>
<g fill="none" stroke="#0dab76" stroke-width=".21">
<path d="M202.9 47.4h13.4"/>
<circle cx="196.2" cy="47.4" r=".51"/>
</g>
<circle cx="202.9" cy="47.4" r=".51" fill="#0dab76"/>
<g fill="none" stroke="#0dab76" stroke-width=".21">
<path d="M216.3 47.4l.1 .1M216.3 47.4h58.1M216.3 47.4l.1 4.2M231.7 47.4v.1"/>
<circle cx="202.9" cy="47.4" r=".51"/>
</g>
<circle cx="216.3" cy="47.4" r=".51" fill="#0dab76"/>
<g fill="none" stroke="#0dab76" stroke-width=".21">
<path d="M253.1 47.4v61.2h-42.6"/>
<circle cx="216.3" cy="47.4" r=".51"/>
</g>
<circle cx="253.1" cy="47.4" r=".51" fill="#0dab76"/>
<g fill="none" stroke="#0dab76" stroke-width=".21">
<path d="M211.1 108.6v13.9"/>
<circle cx="253.1" cy="47.4" r=".51"/>
</g>
<circle cx="211.1" cy="108.6" r=".51" fill="#0dab76"/>
<g fill="none" stroke="#0dab76" stroke-width=".21">
<path d="M171.9 101.8h43.2v6.8"/>
<circle cx="211.1" cy="108.6" r=".51"/>
</g>
<circle cx="215" cy="108.6" r=".51" fill="#0dab76"/>
<g fill="none" stroke="#0dab76" stroke-width=".21">
<path d="M171.9 101.8v11.9M171.9 111.4h5.6v13.6h1.2"/>
<circle cx="215" cy="108.6" r=".51"/>
</g>
<circle cx="171.9" cy="111.4" r=".51" fill="#0dab76"/>
<g fill="none" stroke="#0dab76" stroke-width=".21">
<path d="M225.4 47.4v19.8"/>
<circle cx="171.9" cy="111.4" r=".51"/>
</g>
<circle cx="225.4" cy="47.4" r=".51" fill="#0dab76"/>
<g fill="none" stroke="#0dab76" stroke-width=".21">
<path d="M231.6 47.4v19.9"/>
<circle cx="225.4" cy="47.4" r=".51"/>
</g>
<circle cx="231.6" cy="47.4" r=".51" fill="#0dab76"/>
<g fill="none" stroke="#0dab76" stroke-width=".21">
<path d="M43.6 108.1v8.9h11.4"/>
<circle cx="231.6" cy="47.4" r=".51"/>
</g>
<circle cx="51.3" cy="117" r=".51" fill="#0dab76"/>
<g fill="none" stroke="#0dab76" stroke-width=".21">
<path d="M40.2 117h3.4"/>
<circle cx="51.3" cy="117" r=".51"/>
</g>
<circle cx="43.6" cy="117" r=".51" fill="#0dab76"/>
<g fill="none" stroke="#0dab76" stroke-width=".21">
<path d="M129.4 26.1h-54.5v19M134.7 47.4v25.4"/>
<circle cx="43.6" cy="117" r=".51"/>
</g>
<circle cx="74.9" cy="26.1" r=".51" fill="#0dab76"/>
<g fill="none" stroke="#0dab76" stroke-width=".21">
<path d="M129.4 26.1l-.1 21.3M129.3 47.4l.1 25.4M129.3 47.4h21.6"/>
<circle cx="74.9" cy="26.1" r=".51"/>
</g>
<circle cx="134.7" cy="47.4" r=".51" fill="#0dab76"/>
<g fill="none" stroke="#0dab76" stroke-width=".21">
<path d="M150.9 47.4v10.1M155.7 57.5h-8.2v.3"/>
<circle cx="134.7" cy="47.4" r=".51"/>
</g>
<circle cx="150.9" cy="57.5" r=".51" fill="#0dab76"/>
<g fill="none" stroke="#0dab76" stroke-width=".21">
<path d="M143.1 49h2.3v8.8h2.1"/>
<circle cx="150.9" cy="57.5" r=".51"/>
</g>
<circle cx="147.5" cy="57.8" r=".51" fill="#0dab76"/>
<g fill="none" stroke="#0dab76" stroke-width=".21">
<path d="M150.9 47.5h4.8M155.7 47.4v.1"/>
<circle cx="147.5" cy="57.8" r=".51"/>
</g>
<circle cx="150.9" cy="47.5" r=".51" fill="#0dab76"/>
<g fill="none" stroke="#0dab76" stroke-width=".21">
<path d="M155.7 47.4v2.6"/>
<circle cx="150.9" cy="47.5" r=".51"/>
</g>
<circle cx="155.7" cy="47.4" r=".51" fill="#0dab76"/>
<g fill="none" stroke="#0dab76" stroke-width=".21">
<path d="M153.3 27.3v25.2h2.4M168.9 27.2h-23v1.8M153.3 44.9h2.4"/>
<circle cx="155.7" cy="47.4" r=".51"/>
</g>
<circle cx="153.3" cy="27.2" r=".51" fill="#0dab76"/>
<g fill="none" stroke="#0dab76" stroke-width=".21">
<path d="M139.9 34.7l15.8 .1M145.9 36.6v3.2h9.8M198.8 27.2v17.7M202.5 37.5v2.3h-6.3M196.2 57.5l6.7 .1M196.2 44.9h2.6v7.6h-2.6M139.9 65.2h15.8M155.7 62.6h-3.2v12.8M196.2 60.1h12.8v-37.8h-69.1v50.6"/>
<circle cx="153.3" cy="27.2" r=".51"/>
</g>
<circle cx="198.8" cy="44.9" r=".51" fill="#0dab76"/>
<g fill="none" stroke="#0dab76" stroke-width=".21">
<path d="M184.1 27.2h18.4v2.8"/>
<circle cx="198.8" cy="44.9" r=".51"/>
</g>
<circle cx="216.3" cy="62.6" r=".51" fill="#0dab76"/>
<g fill="none" stroke="#0dab76" stroke-width=".21">
<path d="M143.1 59.1v1h12.6M196.2 65.2h11.4v.6M120.9 111.9h2.5M123.4 111.9l.1 10.3M123.4 111.9h.1M123.4 117h.1M219.9 156.5h.1"/>
<circle cx="216.3" cy="62.6" r=".51"/>
</g>
<circle cx="123.4" cy="117" r=".51" fill="#0dab76"/>
<g fill="none" stroke="#0dab76" stroke-width=".21">
<path d="M107 117h16.4M200.4 108.6h-77v3.3"/>
<circle cx="123.4" cy="117" r=".51"/>
</g>
<circle cx="123.4" cy="111.9" r=".51" fill="#0dab76"/>
<g fill="none" stroke="#0dab76" stroke-width=".21">
<path d="M198.3 108.6v8.4h6.9v10.6h-1.2"/>
<circle cx="123.4" cy="111.9" r=".51"/>
</g>
<circle cx="198.3" cy="108.6" r=".51" fill="#0dab76"/>
<circle cx="198.3" cy="108.6" r=".51" fill="none" stroke="#0dab76" stroke-width=".21"/>
<g font-size="4.7" fill="#c90d0c">
<text x="76.9" y="74.6">Current sensor</text>
<text x="180.8" y="94.2">Battery Charger</text>
<text x="65.2" y="129.6">3.3V DC/DC Converter</text>
<text x="181.5" y="150.5">Current sensor</text>
</g>
<g font-size="3.6" fill="#c90d0c">
<text x="46.8" y="20.4">1</text>
<text x="88.8" y="20.4">2</text>
<text x="130.8" y="20.4">3</text>
<text x="172.8" y="20.4">4</text>
<text x="214.8" y="20.4">5</text>
<text x="256.8" y="20.4">6</text>
<text x="23.7" y="43.7">A</text>
<text x="279.6" y="43.7">A</text>
<text x="23.7" y="86.4">B</text>
<text x="279.6" y="86.4">B</text>
<text x="23.6" y="129.2">C</text>
<text x="279.4" y="129.2">C</text>
<text x="23.6" y="171.9">D</text>
<text x="279.4" y="171.9">D</text>
<text x="240" y="175.3">POOJA LEPCHA</text>
<text x="239.6" y="180.6">GST_PCB_v2.7</text>
<text x="239.4" y="190.9">Sheet:</text>
<text x="252.9" y="190.8">1/2</text>
<text x="46.8" y="195.2">1</text>
<text x="88.8" y="195.2">2</text>
<text x="130.8" y="195.2">3</text>
<text x="172.8" y="195.2">4</text>
<text x="214.8" y="195.2">5</text>
<text x="256.8" y="195.2">6</text>
</g>
<g font-size="3.6" fill="#808080">
<text x="70.6" y="101.8">LM2830XMF/NOPB</text>
<text x="97.4" y="122">U3</text>
</g>
<text font-size="3.6" x="16.9" y="200.4">1/28/2021 9:35 PM f=1.00 F:\Research\PCBs\Fixed GST\GST_PCB_v2.7.sch (Sheet: 1/2)</text>
<text font-size="3.2" fill="#c90d0c" x="239.6" y="185.7">1/28/2021 9:34 PM</text>
<g font-size="2.5" fill="#808080">
<text x="174.9" y="25.2">3.3uH</text>
<text x="147.4" y="31.1">C10</text>
<text x="178.8" y="30.3">L3</text>
<text x="204" y="32.1">C12</text>
<text x="35.7" y="39.7">SOLAR_IN</text>
<text x="80" y="40.1">U2</text>
<text x="147.4" y="36.2">0.1u</text>
<text x="204" y="37.2">22n</text>
<text x="57.7" y="47" transform="rotate(-90 57.7 47)">JP10</text>
<text x="109.1" y="43.9">SP_CUR</text>
<text x="61.3" y="52.4">C2</text>
<text x="140.7" y="48">GND</text>
<text x="61.3" y="57.4">0.1u</text>
<text x="80" y="57.8">LT6106CS5#TRMPBF</text>
<text x="50.8" y="70.4">GND GND</text>
<text x="100.2" y="69.2">GND</text>
<text x="198.9" y="67.9">620pF</text>
<text x="227" y="69.3">C16</text>
<text x="233.2" y="69.4">C21</text>
<text x="130.9" y="75">C5</text>
<text x="136.2" y="75">C4</text>
<text x="141.4" y="75.1">C20</text>
<text x="154.2" y="75.2">4700pF</text>
<text x="160.1" y="77.4">C17</text>
<text x="201.4" y="73">C18</text>
<text x="227" y="74.4">100u 100u</text>
<text x="123.1" y="79.4">100u</text>
<text x="130.1" y="79.6">100u4.7u</text>
<text x="126.9" y="91.1">GNDGNDGND</text>
<text x="145" y="90.9">GNDGNDGND</text>
<text x="173.4" y="91.5">GND</text>
<text x="205" y="90.3">GND</text>
<text x="213.8" y="90.3">GND</text>
<text x="222.9" y="90.4">GND GND</text>
<text x="37.9" y="102.7">22u</text>
<text x="43.9" y="107.7">C33</text>
<text x="57.6" y="115.7">L4</text>
<text x="77.9" y="114.4">GND</text>
<text x="165.8" y="115.9">C34</text>
<text x="57.6" y="120.8">1.5uH</text>
<text x="118.7" y="124.4">C32</text>
<text x="165.5" y="121">0.1u</text>
<text x="195.8" y="122.5">U4</text>
<text x="125" y="129.4">22u</text>
<text x="155.5" y="128.6">RAW-CUR</text>
<text x="168.9" y="127.9">GND</text>
<text x="41.2" y="133.7" transform="rotate(-90 41.2 133.7)">+3V3-IN/2.1A</text>
<text x="264.3" y="133.2">JP14</text>
<text x="120.9" y="138.5">GND</text>
<text x="174.1" y="140.2">LT6106CS5#TRMPBF</text>
<text x="238.4" y="143">BATT_VOL</text>
<text x="220.1" y="146.6">CELL1C_HOLDER</text>
<text x="173.1" y="151.6">GND</text>
<text x="227.5" y="158.7">CELL1</text>
<text x="227.5" y="166.8">GND</text>
</g>
<g font-size="2.1" fill="#808080">
<text x="34" y="26.9">P$1</text>
<text x="42.4" y="25.8">P$1</text>
<text x="66.3" y="34.5">1</text>
<text x="70.2" y="33.4">1</text>
<text x="156" y="34.4">28</text>
<text x="163.1" y="35.5">PWM/SYNC</text>
<text x="182.8" y="35.5">N/C_1</text>
<text x="193.5" y="34.4">1</text>
<text x="53" y="41" transform="rotate(-90 53 41)">1</text>
<text x="156" y="36.9">27</text>
<text x="156" y="39.5">26</text>
<text x="156" y="42">25</text>
<text x="163.1" y="38.1">N/C_3</text>
<text x="163.1" y="40.6">BST1</text>
<text x="182.8" y="38.1">N/C_2</text>
<text x="183.5" y="40.6">BST2</text>
<text x="193.5" y="36.9">2</text>
<text x="193.5" y="39.5">3</text>
<text x="193.5" y="42">4</text>
<text x="76.5" y="44.8">4</text>
<text x="82.3" y="45.9">+IN</text>
<text x="90.3" y="43.3">V+</text>
<text x="97.5" y="47.3">1</text>
<text x="97.5" y="42.2">5</text>
<text x="114.9" y="47.3">P$1</text>
<text x="156" y="44.5">24</text>
<text x="156" y="47.1">23</text>
<text x="163.1" y="43.1">PGND_4</text>
<text x="163.1" y="45.6">SW1_2</text>
<text x="180.3" y="43.1">PGND_1</text>
<text x="181.7" y="45.6">SW2_1</text>
<text x="193.5" y="44.5">5</text>
<text x="193.5" y="47.1">6</text>
<text x="53" y="53" transform="rotate(-90 53 53)">2</text>
<text x="76.5" y="49.8">3</text>
<text x="82.3" y="51">-IN</text>
<text x="88.4" y="48.4">OUT</text>
<text x="90.9" y="53.5">V-</text>
<text x="97.5" y="52.4">2</text>
<text x="110" y="53.6" transform="rotate(-90 110 53.6)">1</text>
<text x="123.4" y="48.4">P$1</text>
<text x="142.8" y="51.2" transform="rotate(-90 142.8 51.2)">1</text>
<text x="156" y="49.6">22</text>
<text x="156" y="52.1">21</text>
<text x="163.1" y="48.2">PVIN_2</text>
<text x="163.1" y="50.7">PVIN_1</text>
<text x="163.1" y="53.3">SW1_1</text>
<text x="179.2" y="48.2">PVOUT_1</text>
<text x="179.2" y="50.7">PVOUT_2</text>
<text x="181.7" y="53.3">SW2_2</text>
<text x="193.5" y="49.6">7</text>
<text x="193.5" y="52.1">8</text>
<text x="203.7" y="52.7" transform="rotate(-90 203.7 52.7)">1</text>
<text x="216" y="53.8" transform="rotate(-90 216 53.8)">1</text>
<text x="111.2" y="57.5" transform="rotate(-90 111.2 57.5)">1</text>
<text x="143.9" y="55.1" transform="rotate(-90 143.9 55.1)">1</text>
<text x="147.2" y="59.9" transform="rotate(-90 147.2 59.9)">1</text>
<text x="156" y="54.7">20</text>
<text x="156" y="57.2">19</text>
<text x="156" y="59.7">18</text>
<text x="163.1" y="55.8">PGND_3</text>
<text x="163.1" y="58.3">VIN</text>
<text x="180.3" y="55.8">PGND_2</text>
<text x="180.9" y="58.3">PGOOD</text>
<text x="193.5" y="54.7">9</text>
<text x="193.5" y="57.2">10</text>
<text x="193.5" y="59.7">11</text>
<text x="202.6" y="56.6" transform="rotate(-90 202.6 56.6)">1</text>
<text x="217.1" y="57.6" transform="rotate(-90 217.1 57.6)">1</text>
<text x="148.3" y="63.8" transform="rotate(-90 148.3 63.8)">1</text>
<text x="156" y="62.3">17</text>
<text x="156" y="64.8">16</text>
<text x="163.1" y="60.8">RUN</text>
<text x="163.1" y="63.4">RT</text>
<text x="163.1" y="65.9">VCC</text>
<text x="183" y="60.8">SVCC</text>
<text x="185.9" y="65.9">VC</text>
<text x="186.1" y="63.4">FB</text>
<text x="193.5" y="62.3">12</text>
<text x="193.5" y="64.8">13</text>
<text x="156" y="67.3">15</text>
<text x="163.1" y="68.5">MPPC</text>
<text x="182.7" y="68.5">SGND</text>
<text x="193.5" y="67.3">14</text>
<text x="147.2" y="73" transform="rotate(-90 147.2 73)">1</text>
<text x="148.3" y="76.8" transform="rotate(-90 148.3 76.8)">1</text>
<text x="152.1" y="77.6" transform="rotate(-90 152.1 77.6)">1</text>
<text x="216" y="73.5" transform="rotate(-90 216 73.5)">1</text>
<text x="217.1" y="77.4" transform="rotate(-90 217.1 77.4)">1</text>
<text x="153.3" y="81.4" transform="rotate(-90 153.3 81.4)">1</text>
<text x="176.7" y="78" transform="rotate(-90 176.7 78)">PGND_5</text>
<text x="175.6" y="85" transform="rotate(-90 175.6 85)">29</text>
<text x="50.9" y="93.8" transform="rotate(-90 50.9 93.8)">1</text>
<text x="52" y="97.7" transform="rotate(-90 52 97.7)">1</text>
<text x="80.7" y="106.5">2</text>
<text x="86.5" y="107.6">GND</text>
<text x="96.9" y="107.6">FB</text>
<text x="104.3" y="106.5">3</text>
<text x="96.7" y="112.6">EN</text>
<text x="104.3" y="111.5">4</text>
<text x="111.8" y="111.5">1</text>
<text x="115.7" y="112.6">1</text>
<text x="80.7" y="116.6">1</text>
<text x="86.5" y="117.7">SW</text>
<text x="96.1" y="117.7">VIN</text>
<text x="104.3" y="116.6">5</text>
<text x="180.2" y="124.7">5</text>
<text x="186.1" y="125.8">V+</text>
<text x="141.9" y="130.9">P$1</text>
<text x="150.4" y="129.7">P$1</text>
<text x="180.2" y="129.7">1</text>
<text x="186.1" y="130.9">OUT</text>
<text x="193.3" y="128.3">+IN</text>
<text x="201.3" y="127.2">4</text>
<text x="210.7" y="131.6" transform="rotate(-90 210.7 131.6)">1</text>
<text x="211.9" y="127.8" transform="rotate(-90 211.9 127.8)">1</text>
<text x="168.2" y="136.1" transform="rotate(-90 168.2 136.1)">1</text>
<text x="180.2" y="134.8">2</text>
<text x="186.1" y="135.9">V-</text>
<text x="193.8" y="133.4">-IN</text>
<text x="201.3" y="132.2">3</text>
<text x="260.3" y="135.5">2</text>
<text x="272.3" y="135.5">1</text>
<text x="169.3" y="139.9" transform="rotate(-90 169.3 139.9)">1</text>
<text x="254.9" y="145.5">P$1</text>
<text x="263.4" y="146.6">P$1</text>
</g>
<text font-size="1.8" fill="#808080" x="76.6" y="109.1" transform="rotate(-90 76.6 109.1)">D1</text>
</svg>
